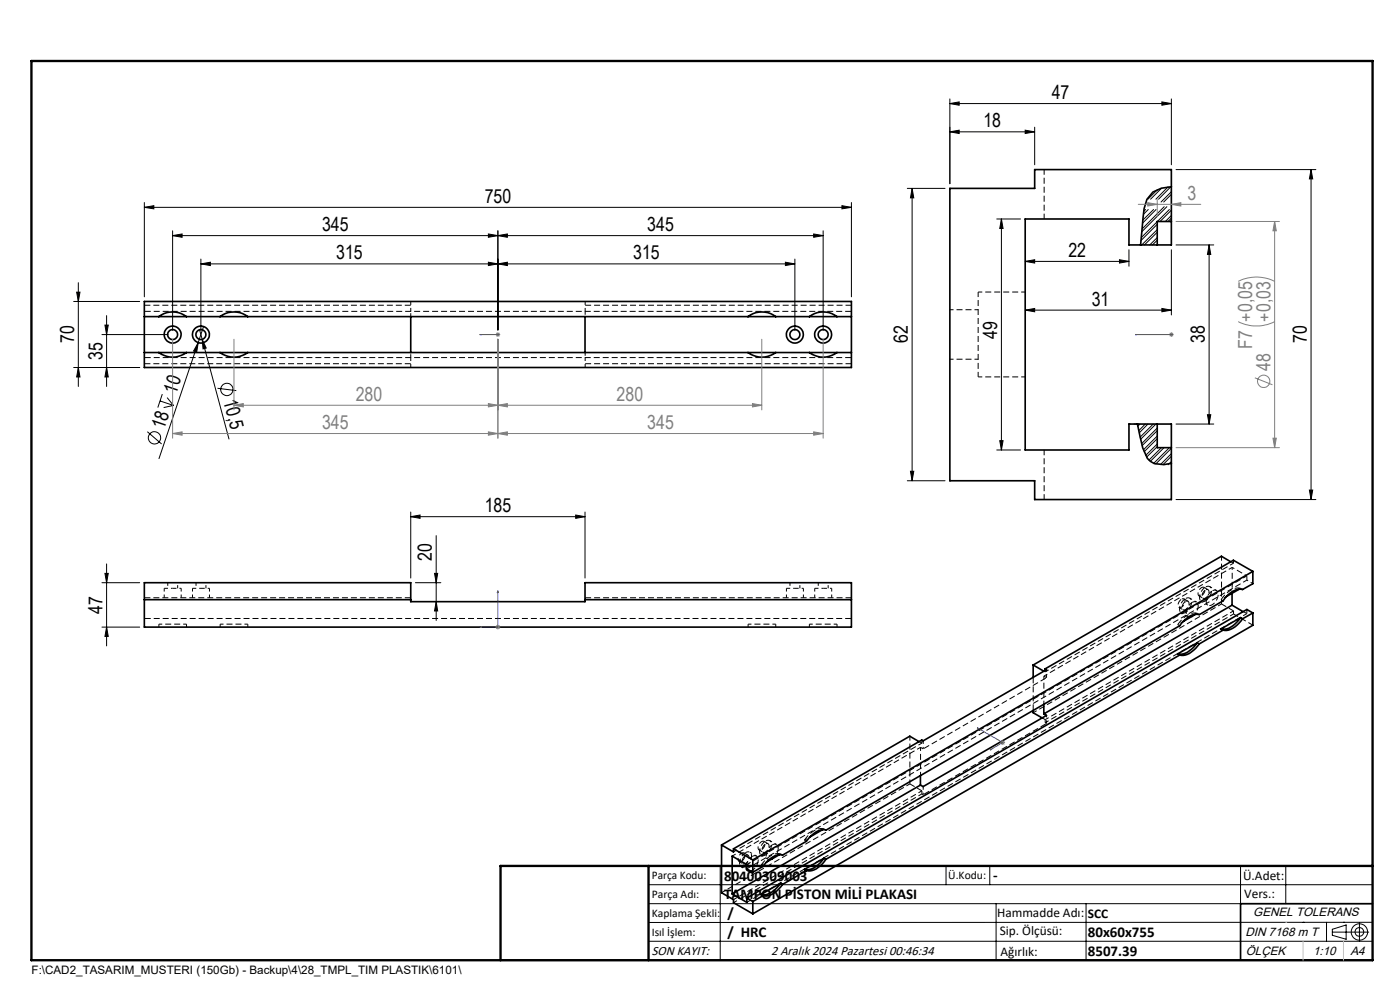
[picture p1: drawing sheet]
<svg xmlns="http://www.w3.org/2000/svg" width="297mm" height="210mm" viewBox="0 0 297 210" stroke-linecap="round" stroke-linejoin="round" font-family="sans-serif">
<g fill="none" stroke="#000" stroke-width=".21" stroke-dasharray="1.3 .6" stroke-dashoffset="-.1" stroke-linecap="butt">
<path d="M180.6 75.8h-150M180.6 66h-150M180.6 131.2h-150M250.7 127.1a.56 .56 0 0 1 .7 .2 .56 .56 0 0 1-.1 .7 .89 .89 0 0 1-1.3 .8 1.42 1.42 0 0 1 .7-1.7M251.5 127a2.33 2.33 0 0 0-1 2.9 1.72 1.72 0 0 0 2.1-1.5 .96 .96 0 0 0 .2-1.1 .96 .96 0 0 0-1-.4l-.3 .1M251.5 127.6a.56 .56 0 0 1 .7 .1 .56 .56 0 0 1-.1 .8 .89 .89 0 0 1-1.2 .7 1.42 1.42 0 0 1 .6-1.6M254.9 126.4a.56 .56 0 0 1-.7-.2 .56 .56 0 0 1 .1-.8 .89 .89 0 0 1 1.2-.7 1.42 1.42 0 0 1-.6 1.7M255.7 124.5a2.33 2.33 0 0 0-1 3 1.72 1.72 0 0 0 2.2-1.5 .96 .96 0 0 0 .1-1.1 .96 .96 0 0 0-1-.5l-.3 .1M255.7 125.1a.56 .56 0 0 1 .8 .2 .56 .56 0 0 1-.1 .8 .89 .89 0 0 1-1.3 .7 1.42 1.42 0 0 1 .6-1.7M257.2 125.3a2.33 2.33 0 0 0-1 3 1.72 1.72 0 0 0 2.1-1.5 .96 .96 0 0 0 .1-1.1 .96 .96 0 0 0-1-.5l-.2 .1M162.4 178.4a2.33 2.33 0 0 0-1 3 1.72 1.72 0 0 0 2.2-1.5 .96 .96 0 0 0 .1-1.1 .96 .96 0 0 0-1-.5l-.3 .1M162.4 179a.56 .56 0 0 1 .7 .2 .56 .56 0 0 1 0 .7 .89 .89 0 0 1-1.3 .8 1.42 1.42 0 0 1 .6-1.7"/>
<path d="M157.3 182.7a.56 .56 0 0 1-.7-.2 .56 .56 0 0 1 .1-.7 .89 .89 0 0 1 1.3-.8 1.42 1.42 0 0 1-.7 1.7M158.2 181.5a.56 .56 0 0 1 .7 .1 .56 .56 0 0 1-.1 .8 .89 .89 0 0 1-1.3 .7 1.42 1.42 0 0 1 .7-1.6M161.6 180.2a.56 .56 0 0 1-.8-.1 .56 .56 0 0 1 .1-.8 .89 .89 0 0 1 1.3-.7 1.42 1.42 0 0 1-.6 1.6"/>
</g>
<g fill="none" stroke="#000" stroke-width=".21" stroke-dasharray="1.3 .6" stroke-dashoffset=".5" stroke-linecap="butt">
<path d="M87.1 66v-2.1M87.1 77.9v-2.1M124.1 75.8v2.1M124.1 63.9v2.1M201.5 76.2h6M207.5 65.7h-6M250.1 128.9l.9 .5M252 127.5l-.8-.5M254.4 126.4l.8 .5M256.3 125.1l-.9-.5M221.5 143.4v6M162.9 179l-.8-.5"/>
<path d="M195.3 164.5v-6M156.8 182.7l.8 .5M158.7 181.4l-.9-.5M159.6 181.7l-.7 .7-.5 .9M161 180.3l.9 .5"/>
</g>
<g fill="none" stroke="#000" stroke-width=".21" stroke-dasharray="1.3 .6" stroke-linecap="butt">
<path d="M87.1 77.1h-56.5M87.1 64.7h-56.5M180.6 77.1h-56.5M180.6 64.7h-56.5M33.7 132.4v.6M39.6 133v-.6M46.7 132.4v.6M52.6 133v-.6M87.1 126.8h-56.5M158.7 132.4v.6M164.6 133v-.6M171.7 132.4v.6"/>
<path d="M177.6 133v-.6M180.6 126.8h-56.5M249.9 132.5l.4 .2M254 130.1a4.3 4.3 0 0 0-4.1 2.4M254 130.1l-.3 .2M254.4 130.3l-.4-.2M259 127.2l.5 .2M263.2 124.8a4.3 4.3 0 0 0-4.2 2.4M263.2 124.8l-.3 .2M263.6 125l-.4-.2M219.2 143.7v7M221.7 142.5l-.2-.1"/>
<path d="M221.7 142.2v.3M222 153.5l-.3-.2M170.7 178.2l.4 .3M174.5 176l.3-.2M174.8 175.8a4.3 4.3 0 0 0-4.1 2.4M175.2 176.1l-.4-.3M195.9 168.6l-.3-.2M161.5 183.5l.4 .3M165.3 181.3l.3-.2M165.6 181.1a4.3 4.3 0 0 0-4.1 2.4M166 181.4l-.4-.3"/>
</g>
<g fill="none" stroke="#000" stroke-width=".21" stroke-dasharray="1.3 .6" stroke-dashoffset=".6" stroke-linecap="butt">
<path d="M87.1 75.8v-1.1M87.1 67.1v-1.1M124.1 66v1.1M124.1 74.7v1.1M34.8 124.8v2M35.6 123.6v1.2M37.7 124.8v-1.2M38.4 126.8v-2M39.6 132.4h-5.9M40.8 124.8v2M41.6 123.6v1.2M43.7 124.8v-1.2"/>
<path d="M44.4 126.8v-2M52.6 132.4h-5.9M164.6 132.4h-5.9M166.8 124.8v2M167.6 123.6v1.2M169.7 124.8v-1.2M170.4 126.8v-2M172.8 124.8v2M173.6 123.6v1.2M175.7 124.8v-1.2M176.4 126.8v-2M177.6 132.4h-5.9"/>
</g>
<g fill="none" stroke="#000" stroke-width=".35">
<path d="M248.5 39.6l-2.1 .3-1.8 .8-1.3 1.6-.6 2-.7 7.7M248.5 47v5h-9v-5.5h-22v49h22v-5.6h9v5.1M248.5 47v-11h-29v4h-18v62h18v4h29v-11M248.5 47h-3v5M30.6 74.8h150M30.6 64h150v14h-150zM30.6 67.2h150M33.7 74.8a4.8 4.8 0 0 0 5.8 0M33.7 67.2a4.8 4.8 0 0 1 5.8 0M46.7 74.8a4.9 4.9 0 0 0 5.9 0M46.7 67.2a4.9 4.9 0 0 1 5.9 0M87.1 67.2v7.6"/>
<path d="M124.1 67.2v7.6M158.7 74.8a4.9 4.9 0 0 0 5.9 0M158.7 67.2a4.9 4.9 0 0 1 5.9 0M171.7 74.8a4.8 4.8 0 0 0 5.9 0M171.7 67.2a4.8 4.8 0 0 1 5.9 0M241.3 89.9l1.1 5.1 1 2.3 .7 .6 .8 .4 2 .3 1.6-.3M245.5 89.9v5.1h3M261.1 119.2l-2-1.2-39.9 23.1M30.6 123.6h56.5v4h37v-4h56.5v9.4h-150zM30.6 127.2h56.5M124.1 127.2h56.5M249.8 138.7l.5 .3"/>
<path d="M250.3 139l-75.1 43.3M252.9 130.7v.1M253.7 130.3l-2.7 1.6M254 136.3a5.2 5.2 0 0 1-3.8 2.5l-.4-.1M254 136.3l.4 .3M254 136.3l-4.2 2.4M254.4 136.6a5 5 0 0 1-3.8 2.4h-.3M259 133.4l.5 .3M259.5 133.7l-5.1 2.9M261.4 128.4l2.3 1.3M261.4 128.4l-40 23M261.4 125.9v2.5"/>
<path d="M262.9 125l-2.7 1.5M263.2 131a4.4 4.4 0 0 1-4.2 2.4M263.2 131l.4 .3M263.2 131l-4.2 2.4M263.6 131.3a4.4 4.4 0 0 1-4.1 2.4M265.8 121.2v2.6l-2.2 1.3a4.3 4.3 0 0 0-4.1 2.4l-5.1 2.9a3.5 3.5 0 0 0-3.4 1.4l-.7 .9-75.1 43.4a3.5 3.5 0 0 0-3.4 1.4l-.7 1-5.1 2.9a4.4 4.4 0 0 0-4.1 2.4l-2.2 1.2M265.8 121.2l-106.1 61.2M265.8 121.2l-4.1-2.4-40 23.1M265.8 130v2.6l-106.1 61.2M265.8 130l-1.3-.7-106.1 61.2M265.8 130l-2.2 1.3M195 157.3l-2-1.1-39.9 23"/>
<path d="M219.2 141.1l2.2 1.3M219.2 150.7v.5l1.9 1.1M219.2 141.1v2.6M221.4 151.4l.6 .4-26.2 15.1-.5-.4M221.4 149.4v2M221.7 141.9l.3 .2-26.2 15.1-.3-.2-39.9 23M221.7 141.9v.3M153.1 179.2l2.5 1.5v-.7M153.1 179.2v10.2l2.5 1.4v.7l4.1 2.3M174.5 176l-2.7 1.6M195.3 164.5v2M195.3 166.5l-40 23.1"/>
<path d="M155.3 189.6l3.1 1.8v-.9M155.6 180l4.1 2.4M158.4 183.4a.92 .92 0 0 0 0 1 .92 .92 0 0 0 .8 .4M158.4 190.5l1.3 .7M158.4 183.6l-.1 .1M159.7 182.4v2.6M159.7 191.2v2.6M159.7 185l-1.3-.7v-.9l-3.1-1.8v8M161.4 189.8l.5 .2M161.9 190l-2.2 1.2M163.8 182.2h.1M165.3 181.3l-2.7 1.6"/>
<path d="M165.6 187.4a4.4 4.4 0 0 1-4.2 2.4M165.6 187.4l.4 .2M165.6 187.4l-4.2 2.4M166 187.6a4.4 4.4 0 0 1-4.1 2.4M170.6 184.4l.5 .3M171.1 184.7l-5.1 2.9M174.8 182.1a5.1 5.1 0 0 1-3.8 2.4l-.4-.1M174.8 182.1l.4 .2M174.8 182.1l-4.2 2.3M175.2 182.3a4.2 4.2 0 0 1-4.1 2.4M291.2 191.7h-28v12M106.2 203.7h185"/>
<circle cx="36.6" cy="71" r="1.79"/>
<circle cx="36.6" cy="71" r="1.06"/>
<circle cx="42.6" cy="71" r="1.79"/>
<circle cx="42.6" cy="71" r="1.06"/>
<circle cx="168.6" cy="71" r="1.79"/>
<circle cx="168.6" cy="71" r="1.06"/>
<circle cx="174.6" cy="71" r="1.79"/>
<circle cx="174.6" cy="71" r="1.06"/>
</g>
<path d="M207.5 61.9v18M261.7 130.2l4.1 2.4M158.2 180.9a2.33 2.33 0 0 0-1 2.9l.6 .1 .5-.2" fill="none" stroke="#000" stroke-width=".21" stroke-dasharray="1.3 .6" stroke-dashoffset=".2" stroke-linecap="butt"/>
<path d="M221.5 46.4v-10.5M221.5 105.9v-10.5M261.7 129.6l-2.6-1.5M195.6 167.8l-2.6-1.5M159.3 184.7a2.41 2.41 0 0 0 1.4-3l-.4-.2-.7 .2" fill="none" stroke="#000" stroke-width=".21" stroke-dasharray="1.3 .6" stroke-dashoffset=".1" stroke-linecap="butt"/>
<g fill="none" stroke="#000" stroke-width=".21" stroke-dasharray="1.3 .6" stroke-dashoffset=".9" stroke-linecap="butt">
<path d="M239.5 89.9h1.8M36.6 124.8h-1.8M38.4 124.8h-1.8M42.6 124.8h-1.8M44.4 124.8h-1.8M168.6 124.8h-1.8M170.4 124.8h-1.8M174.6 124.8h-1.8M176.4 124.8h-1.8M195.9 158.9v-1.8M222 151.8v1.7M222 142v1.7"/>
<path d="M195.9 168.6v-1.7"/>
</g>
<g fill="none" stroke="#000" stroke-width=".21" stroke-dasharray="1.3 .6" stroke-dashoffset=".4" stroke-linecap="butt">
<path d="M207.5 79.9h10M217.5 61.9h-10M261.7 119.5l-40 23M259.1 128.1l-39.9 23.1M261.4 120.4l-39.9 23M261.7 129.6l-40 23M261.7 130.2l-40 23.1M263.7 129.7l.8 .5M264.5 123.1l-106.1 61.2M264.5 122.2l-106.1 61.2M264.5 130.2l-106.1 61.2M264.5 130.2v-.9"/>
<path d="M264.5 123.1v-.9M195.3 158.5l-40 23.1M195.6 157.6l-40 23.1M221.1 152.3l.6 .3M193 166.3l-39.9 23M195.6 168.4l-40 23.1M195.6 167.8l-40 23M158.4 183.6a2.35 2.35 0 0 0 .8-2.7l-.5-.2-.5 .2"/>
</g>
<g fill="none" stroke="#000" stroke-width=".21">
<path d="M192.5 40h8M193.5 40l.4 2h-.8zM193.5 40v62M201.5 22l2-.4v.7zM201.5 28l2-.4v.7zM201.5 21v18M201.5 22h47M201.5 28h18M217.5 27.6l2 .4-2 .3zM219.5 27v8M246.4 39.9l-2.3 2.4M246.5 21.6l2 .4-2 .3z"/>
<path d="M247.8 39.6l-2.6 2.7M248.4 39.6l-2.6 2.7M248.5 21v14M249.5 36h29.7M278.1 36l.4 2h-.7zM278.1 36v70M16.6 60v22M30.6 44l2-.4v.7zM30.6 43v20M30.6 44h150M36.6 50l2-.4v.7zM36.6 49v21"/>
<path d="M36.6 50h138M42.6 56l2-.4v.7zM42.6 55v15M42.6 56h126M103.6 55.6l2 .4-2 .3zM103.6 49.6l2 .4-2 .3zM105.6 56l2-.4v.7zM105.6 50l2-.4v.7zM105.6 49v21M166.6 55.6l2 .4-2 .3zM168.6 55v15M172.6 49.6l2 .4-2 .3z"/>
<path d="M174.6 49v21M178.6 43.6l2 .4-2 .3zM180.6 43v20M211.5 46.5h5M212.4 46.5l.4 2h-.7zM212.4 46.5v49M217.5 55.4l2-.3v.7zM217.5 55.4h22M237.5 55.1l2 .3-2 .4zM239.5 53v3.5M243 44.4l-.4 .4M243.6 44.4l-1 1.1"/>
<path d="M244.7 44.4l-2.3 2.3M245.3 44.4l-2.9 2.9M245.5 48.7l-3.3 3.3M245.5 50.4l-1.6 1.6M245.5 47.6l-3.5 3.4M245.5 49.3l-2.7 2.7M245.5 51l-1 1M245.6 40.2l-2.1 2.1M247 43.8l-4.7 4.8M247.5 43.8l-5.3 5.4M248.1 44.4l-6 6M248.5 45.7l-1.3 1.3"/>
<path d="M248.5 44.6l-2.4 2.4M248.5 46.3l-.7 .7M248.5 40.7l-2.2 2.2M248.5 41.2l-1.6 1.7M248.5 53v13.8M249.5 52h8M256.5 52l.4 2h-.7zM256.5 52v37.9M15.6 78h14M15.6 64h14M16.3 62h.7l-.4 2zM16.6 78l.4 2h-.7z"/>
<path d="M21.6 71h14M22.3 69h.7l-.4 2zM22.6 78l.4 2h-.7zM22.6 66.9v15.1M42.1 72.7l-.4 2-.6-.2zM42.1 72.7l-8.4 24.6M42.3 69.9l.6 2.1M42.9 72l.8 1.8-.6 .2zM42.9 72l5.7 21.1M43.2 69.3l-1.1 3.4M217.5 65.8l2-.4v.7zM217.5 65.8h31"/>
<path d="M246.5 65.4l2 .4-2 .3zM31.3 91.6l3 2.6M33.9 85l2.9 1M34.4 83.6l-.9 2.9M35.5 84.3l1.3 1.7M36.8 86l-2.1 .5M46.1 82.4l4 .5M193.1 100h.8l-.4 2zM211.5 95.5h5M212.1 93.5h.7l-.4 2zM241.8 89.9l-.5 .6M243 89.9l-1.4 1.5"/>
<path d="M243.5 89.9l-1.8 1.9M244.7 89.9l-2.8 2.8M245.2 89.9l-3.2 3.3M245.5 90.8l-3.3 3.3M245.5 92.5l-2.9 2.9M245.5 94.2l-2.5 2.4M245.5 91.4l-3.2 3.1M245.5 93.1l-2.8 2.7M245.5 94.7l-2.3 2.3M246.4 95l-2.7 2.6M246.9 95l-2.9 2.9M248.1 95l-3.3 3.3"/>
<path d="M248.5 96.2l-2.3 2.4M248.5 97.9l-.7 .7M248.5 95.1l-3.3 3.3M248.5 96.8l-1.8 1.8M249.5 89.9h8M256.2 88h.7l-.4 1.9zM22.6 119.6v17.4M87.1 109.6l2-.4v.8zM87.1 108.6v14M87.1 109.6h37M92.5 113.6v18M122.1 109.2l2 .4-2 .4z"/>
<path d="M124.1 108.6v14M192.5 102h8M249.5 106h29.7M277.8 104h.7l-.4 2zM21.6 123.6h8M21.6 133h8M22.3 121.6h.7l-.4 2zM22.6 133l.4 2h-.7zM88.1 123.6h5.4M92.2 121.6h.7l-.4 2zM92.5 127.6l.4 2h-.7zM137.6 187.7h153.6"/>
<path d="M137.6 191.7h153.6M137.6 199.7h153.6M152.8 183.7v20M200.7 183.7v4M210 183.7v4M211.3 191.7v12M230.4 191.7v12M263.2 183.7v20M272.8 183.7v8M276.4 195.6h.1M281.4 195.6v4.1M282.6 197.7h7.8"/>
<path d="M282.6 197.1l3-.9v3l-3-.8zM285 195.6h.1M288.4 195.8v3.8M291.2 195.6l-153.6 .1"/>
<circle cx="32.8" cy="92.9" r="1.31"/>
<circle cx="48.1" cy="82.6" r="1.31"/>
<circle cx="288.4" cy="197.7" r="1.74"/>
<circle cx="288.4" cy="197.7" r=".93"/>
</g>
<path d="M251 131.8l-1.1 .7M260.2 126.5l-1.2 .7M264.5 122.2l-3.1-1.8M265.8 123.8l-1.3-.7M170.7 178.2l1.1-.6M161.5 183.5l1.1-.6" fill="none" stroke="#000" stroke-width=".21" stroke-dasharray="1.3 .6" stroke-dashoffset=".7" stroke-linecap="butt"/>
<g fill="none" stroke="#000" stroke-width=".21" stroke-dasharray="1.3 .6" stroke-dashoffset=".3" stroke-linecap="butt">
<path d="M259.1 118v10.1M261.1 119.1l.6 .4M261.7 119.5v-.7M252.9 127.8a2.33 2.33 0 0 0-1 2.9l.4 .2 .6-.1M253 130.7a2.45 2.45 0 0 0 1-2.8l-.4-.3-.7 .2M261.7 130.2v-.6M195 157.3l.6 .3M195.3 158.5l.6 .4M195.6 157.6v-.6M221.7 152.6v.7M222 143.7l-.5-.3M163.8 179.2a2.33 2.33 0 0 0-1 3l.4 .1 .6-.1"/>
<path d="M193 166.3v-10.1M195.6 168.4v-.6M163.9 182.1a2.45 2.45 0 0 0 1-2.8l-.4-.2-.7 .1"/>
</g>
<path d="M195.9 158.9l26.1-15.2M222 153.5l-26.1 15.1" fill="none" stroke="#000" stroke-width=".21" stroke-dasharray="1.3 .6" stroke-dashoffset="-.2" stroke-linecap="butt"/>
<path d="M250.6 130l1.4 .8M253.8 127.7l-1.4-.8M254.8 127.6l1.5 .8M258.1 125.3l-1.5-.9M261.4 120.4v5.4M164.7 179.1l-1.4-.8M157.3 183.9l1.4 .8M160.5 181.6l-1.4-.8M161.5 181.4l1.4 .9" fill="none" stroke="#000" stroke-width=".21" stroke-dasharray="1.3 .6" stroke-dashoffset=".8" stroke-linecap="butt"/>
<g fill="none" stroke="#808080" stroke-width=".21">
<path d="M241.5 43.3h13.2M243.5 43l2 .3-2 .4zM245.5 42.3v3.7M248.5 43.3l2-.3v.7zM249.5 47h21.9M262.7 59.7a8.6 8.6 0 0 1 7.7 0M270.4 47l.4 2h-.7zM270.4 47v48M36.6 72v20.9M49.6 72v15M105.1 71h1M105.3 70.6l.7 .7"/>
<path d="M105.6 70.5v1M105.6 72v20.9M106 70.6l-.7 .7M161.6 72v15M174.6 72v20.9M248 71h1M248.1 70.6l.7 .7M248.5 70.5v1M248.8 70.6l-.7 .7M262.7 68.2a8.6 8.6 0 0 0 7.7 0M36.6 92l2-.4v.7zM36.6 92h138"/>
<path d="M49.6 86l2-.4v.7zM49.6 86h112M103.6 91.6l2 .4-2 .3zM103.6 85.6l2 .4-2 .3zM105.6 86l2-.4v.7zM105.6 92l2-.4v.7zM159.6 85.6l2 .4-2 .3zM172.6 91.6l2 .4-2 .3zM249.5 95h21.9M266.2 80.1l3.7 1.5M270.1 92.9h.7l-.4 2.1zM105.1 133h1"/>
<path d="M105.3 132.7l.7 .7M105.6 132.5v1M106 132.7l-.7 .7M212.2 157.5h1M212.4 157.2l.7 .7M212.7 157v1M213.1 157.2l-.7 .7"/>
<circle cx="268.1" cy="80.9" r="1.3"/>
</g>
<g fill="none" stroke="#00f" stroke-width=".21">
<path d="M101.8 71h.4h-.4M101.8 71h3.8M105.5 71h.2zM105.6 71h.1M240.8 71h.4h-.4M240.8 71h7.7M248.4 71h.2zM248.5 71h.1M101.8 133l.4-.1v.2zM105.6 125.3l.1 .4h-.2zM105.6 125.3v7.7h-3.8M207.3 154.4l.3 .1-.1 .1z"/>
<path d="M207.3 154.4l5.4 3.1-2.7 1.6M210 159.1l.2-.2 .2 .1z"/>
</g>
<path d="M6.7 12.9h284.5v190.8h-284.5zM137.6 183.7v20M291.2 183.7h-185v20" fill="none" stroke="#000" stroke-width=".5"/>
<path d="M272.8 195.6h.1M276.4 199.7v4M285 199.7v4" fill="none" stroke="#c0c0c0" stroke-width=".21"/>
<g fill="#00f">
<path d="M101.8 71h.4zM105.5 71h.2z"/>
<path d="M248.4 71h.2zM240.8 71h.4z"/>
<path d="M101.8 133l.4 .1v-.2zM105.6 125.3l-.1 .4h.2z"/>
<path d="M210 159.1l.4-.1-.2-.1zM207.3 154.4l.2 .2 .1-.1z"/>
</g>
<g fill="#000">
<path d="M42.1 72.7l-.4 2-.6-.2zM42.9 72l.8 1.8-.6 .2z"/>
<path d="M201.5 22l2-.4v.7zM246.5 21.6l2 .4-2 .3z"/>
<path d="M201.5 28l2-.4v.7zM217.5 27.6l2 .4-2 .3z"/>
<path d="M30.6 44l2-.4v.7zM178.6 43.6l2 .4-2 .3zM105.6 56l2-.4v.7zM166.6 55.6l2 .4-2 .3zM105.6 50l2-.4v.7zM172.6 49.6l2 .4-2 .3z"/>
<path d="M103.6 55.6l2 .4-2 .3zM42.6 56l2-.4v.7zM103.6 49.6l2 .4-2 .3zM36.6 50l2-.4v.7z"/>
<path d="M212.4 46.5l.4 2h-.7zM212.1 93.5h.7l-.4 2zM278.1 36l.4 2h-.7zM277.8 104h.7l-.4 2zM256.5 52l.4 2h-.7zM256.2 88h.7l-.4 1.9zM22.3 121.6h.7l-.4 2zM22.6 133l.4 2h-.7z"/>
<path d="M237.5 55.1l2 .3-2 .4zM217.5 55.4l2-.3v.7z"/>
<path d="M16.3 62h.7l-.4 2zM16.6 78l.4 2h-.7z"/>
<path d="M22.6 78l.4 2h-.7zM22.3 69h.7l-.4 2z"/>
<path d="M217.5 65.8l2-.4v.7zM246.5 65.4l2 .4-2 .3z"/>
<path d="M87.1 109.6l2-.4v.8zM122.1 109.2l2 .4-2 .4z"/>
<path d="M193.1 100h.8l-.4 2zM193.5 40l.4 2h-.8z"/>
<path d="M92.2 121.6h.7l-.4 2zM92.5 127.6l.4 2h-.7z"/>
</g>
<g fill="#808080">
<path d="M103.6 91.6l2 .4-2 .3zM36.6 92l2-.4v.7z"/>
<path d="M159.6 85.6l2 .4-2 .3zM105.6 86l2-.4v.7zM103.6 85.6l2 .4-2 .3zM49.6 86l2-.4v.7zM172.6 91.6l2 .4-2 .3zM105.6 92l2-.4v.7z"/>
<path d="M248.5 43.3l2-.3v.7zM243.5 43l2 .3-2 .4z"/>
<path d="M270.4 47l.4 2h-.7zM270.1 92.9h.7l-.4 2.1z"/>
</g>
<g font-size="4.1">
<text x="223.1" y="21">47</text>
<text x="208.6" y="27">18</text>
<text x="102.8" y="43">750</text>
<text x="68.3" y="49">345</text>
<text x="137.3" y="49">345</text>
<text x="71.3" y="55">315</text>
<text x="134.3" y="55">315</text>
<text x="226.7" y="54.5">22</text>
<text x="231.6" y="64.9">31</text>
<text x="211.5" y="71.9" transform="rotate(-90 211.5 71.9)">49</text>
<text x="15.7" y="72.8" transform="rotate(-90 15.7 72.8)">70</text>
<text x="21.7" y="76.3" transform="rotate(-90 21.7 76.3)">35</text>
<text x="192.6" y="72.8" transform="rotate(-90 192.6 72.8)">62</text>
<text x="255.6" y="72.8" transform="rotate(-90 255.6 72.8)">38</text>
<text x="277.2" y="72.8" transform="rotate(-90 277.2 72.8)">70</text>
<text x="37.4" y="83.7" transform="rotate(-71 37.4 83.7)">10</text>
<text x="47.3" y="85" transform="rotate(75 47.3 85)">10,5</text>
<text x="34.8" y="91.3" transform="rotate(-71 34.8 91.3)">18</text>
<text x="102.8" y="108.7">185</text>
<text x="91.6" y="118.9" transform="rotate(-90 91.6 118.9)">20</text>
<text x="21.7" y="130.2" transform="rotate(-90 21.7 130.2)">47</text>
</g>
<g font-size="4.1" fill="#808080">
<text x="251.9" y="42.4">3</text>
<text x="269.5" y="68.2" transform="rotate(-90 269.5 68.2)">+0,03</text>
<text x="265.6" y="74" transform="rotate(-90 265.6 74)">F7 +0,05</text>
<text x="269.5" y="78.7" transform="rotate(-90 269.5 78.7)">48</text>
<text x="75.5" y="85">280</text>
<text x="130.8" y="85">280</text>
<text x="68.3" y="91">345</text>
<text x="137.3" y="91">345</text>
</g>
<g font-size="3.2">
<text x="153.6" y="190.8">TAMPON PİSTON MİLİ PLAKASI</text>
<text x="153.6" y="186.8">80400309003</text>
<text x="210.7" y="186.6">-</text>
<text x="154.3" y="194.8">/</text>
<text x="154.3" y="198.8">/ HRC</text>
<text x="230.8" y="198.7">80x60x755</text>
<text x="230.8" y="202.8">8507.39</text>
</g>
<g font-size="2.8">
<text x="263.7" y="186.7">Ü.Adet:</text>
<text x="263.9" y="190.5">Vers.:</text>
<text x="211.5" y="194.5">Hammadde Adı:</text>
<text x="230.8" y="194.7">SCC</text>
<text x="138.3" y="202.6">SON KAYIT:</text>
<text x="163.6" y="202.6">2 Aralık 2024 Pazartesi 00:46:34</text>
<text x="212.1" y="198.4">Sip. Ölçüsü:</text>
<text x="212.2" y="202.7">Ağırlık:</text>
</g>
<g font-size="2.6">
<text x="265.9" y="194.4">GENEL TOLERANS</text>
<text x="264.2" y="198.5">DIN 7168 m T</text>
<text x="264.3" y="202.6">ÖLÇEK</text>
<text x="278.5" y="202.6">1:10</text>
<text x="286.5" y="202.6">A4</text>
</g>
<g font-size="2.5">
<text x="138.3" y="186.4">Parça Kodu:</text>
<text x="138.3" y="190.5">Parça Adı:</text>
<text x="201.2" y="186.5">Ü.Kodu:</text>
<text x="138.3" y="194.5">Kaplama Şekli:</text>
<text x="138.3" y="198.6">Isıl İşlem:</text>
<text x="6.7" y="206.7">F:\CAD2_TASARIM_MUSTERI (150Gb) - Backup\4\28_TMPL_TIM PLASTIK\6101\</text>
</g>
</svg>
